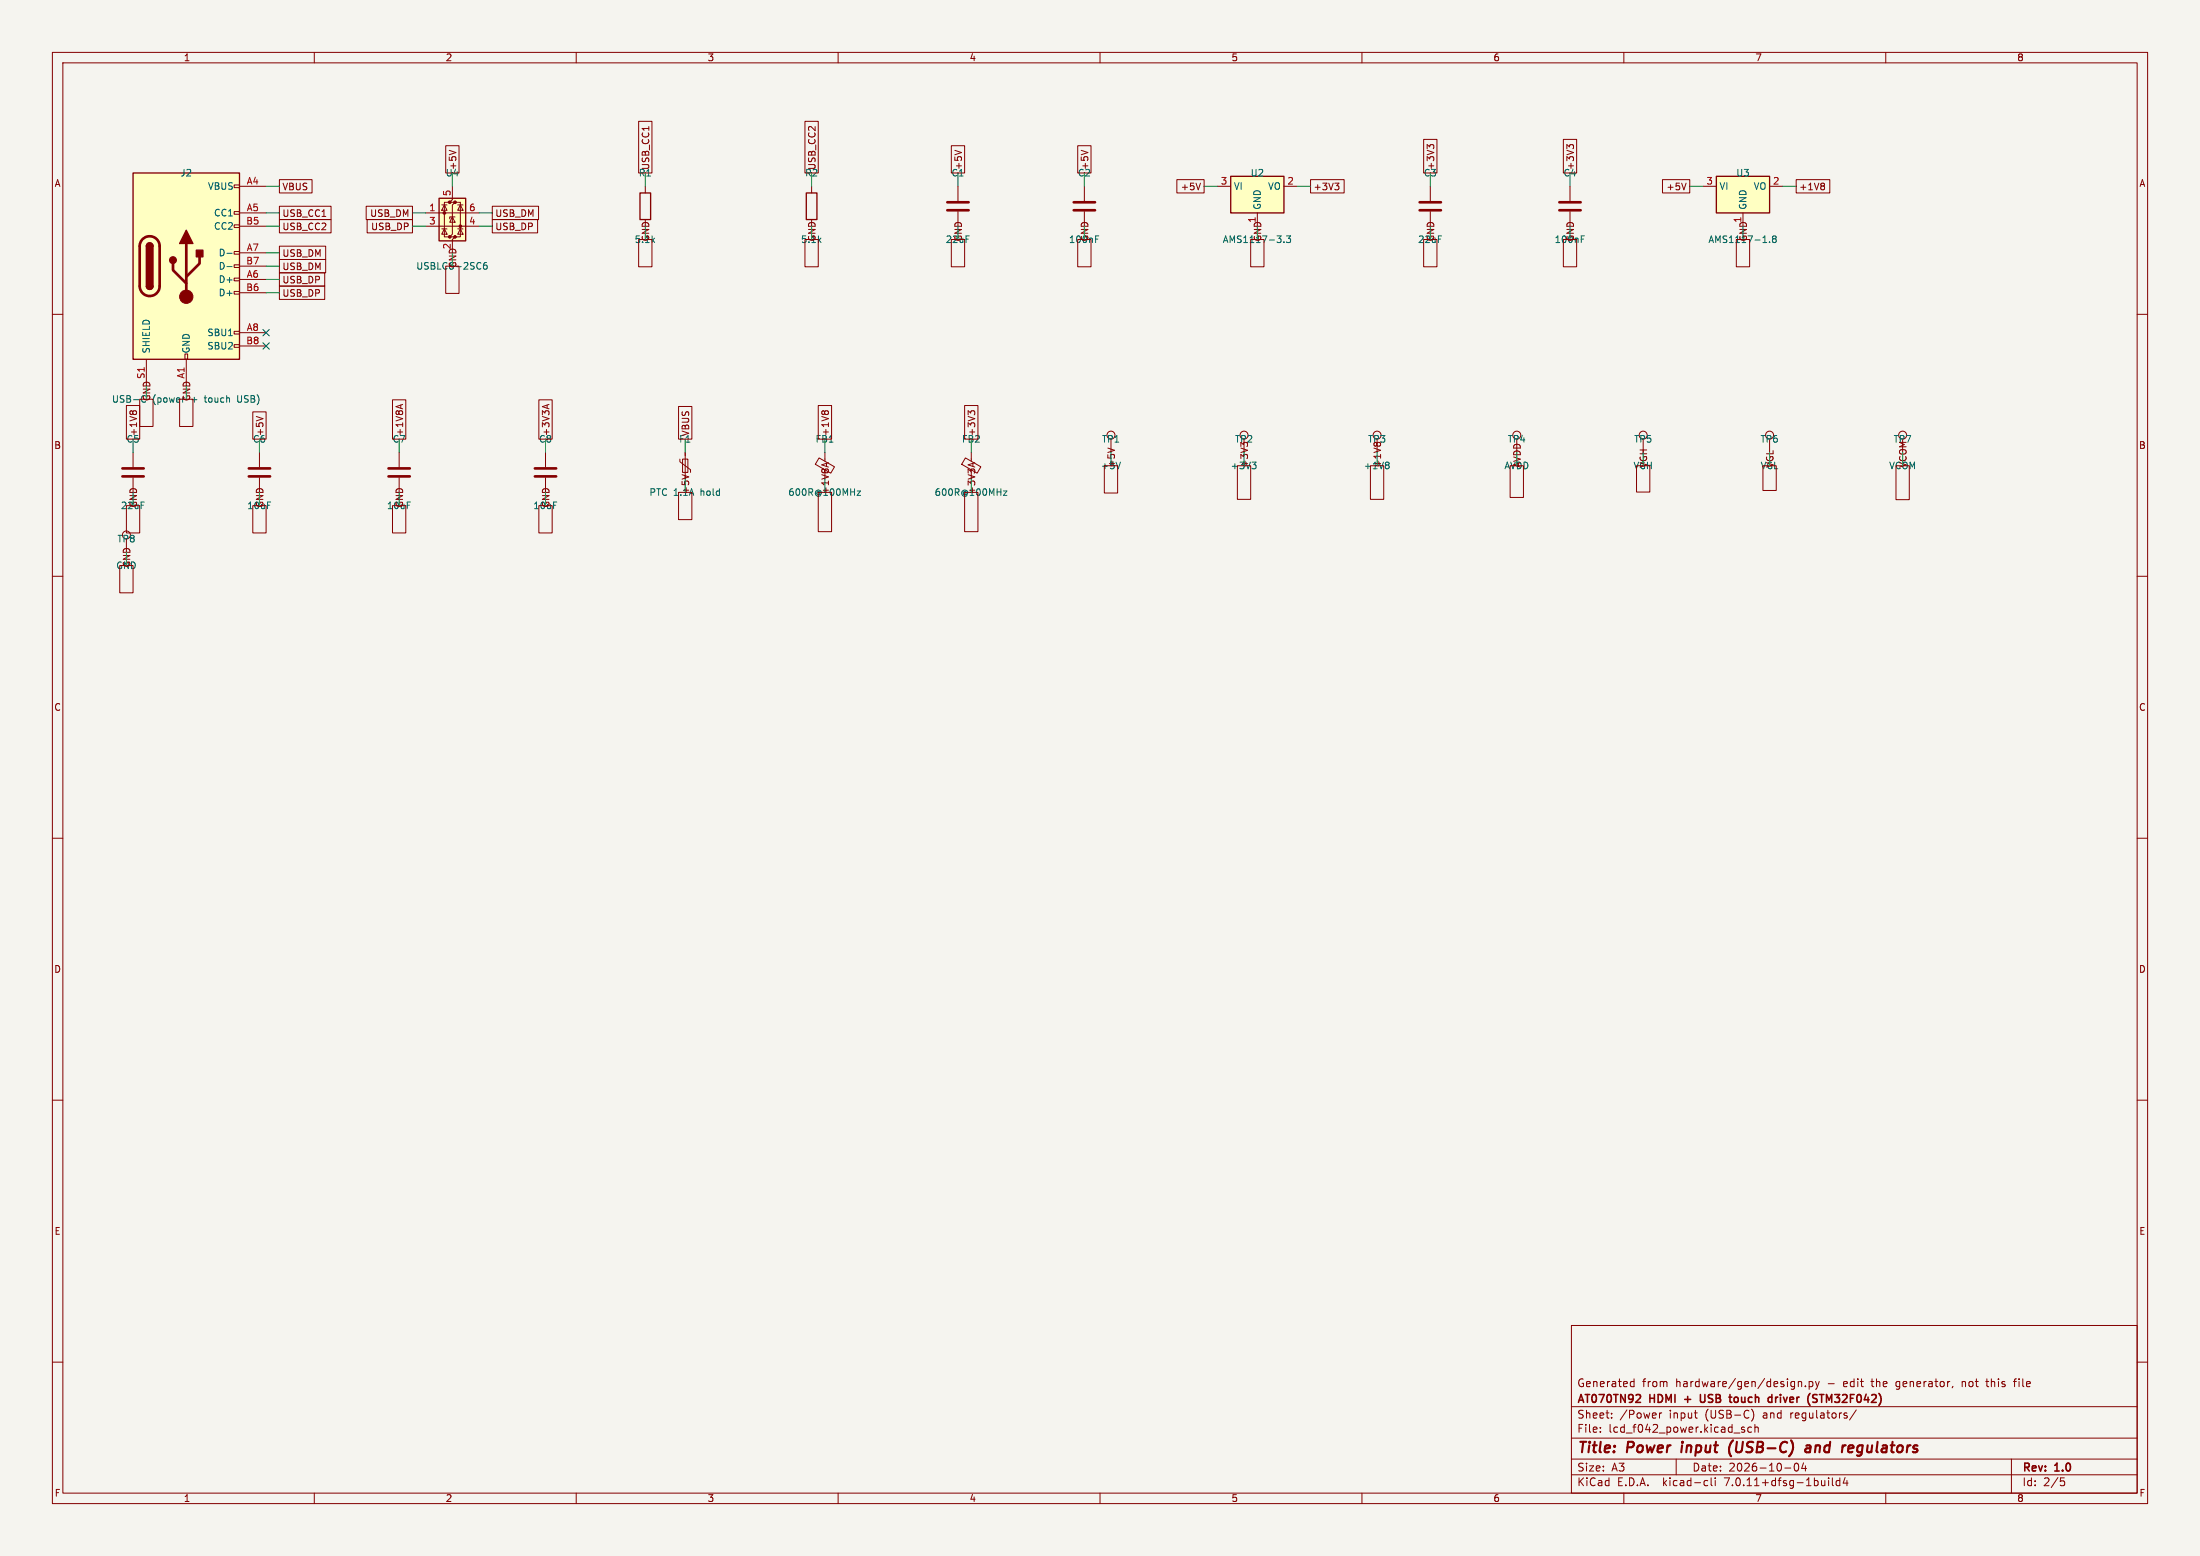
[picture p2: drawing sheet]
<svg xmlns="http://www.w3.org/2000/svg" width="420mm" height="297mm" viewBox="0 0 420 297" stroke-linecap="round" stroke-linejoin="round" font-family="sans-serif">
<path d="M0 0h420v297h-420z" fill="#f5f4ef" stroke="#f5f4ef" stroke-width=".19"/>
<g fill="none" stroke="#840000" stroke-width=".19">
<path d="M10 10h400v277h-400zM12 12h396v273h-396zM60 10v2M110 10v2M160 10v2M210 10v2M260 10v2M310 10v2M360 10v2M44.7 35.3h1v.5h-1zM45.7 35.6h5.1M53.3 34.3h6.3v2.5h-6.3z"/>
<path d="M53.3 39.4h9.9v2.5h-9.9zM69.9 39.4h8.8v2.5h-8.8zM84.3 39.1h1M84.8 39.1l.5 1h-1zM85.1 27.8h2.5v5.2h-2.5zM85.8 28.7l1.2 .4M85.9 38.6h-1.1v6.6h1.1M86.4 35.6v2.5l-.5 .5h1l-.5 .5v5.6l-.5 .5h1l-.5 .5v2.6M86.9 38.6h1v6.6h-1M87.4 39.1h1M87.9 39.1l.5 1h-1zM94 39.4h8.8v2.5h-8.8z"/>
<path d="M121.9 23.2h2.6v9.8h-2.6zM123.2 35.6v1.2M153.7 23.2h2.5v9.8h-2.5zM154.9 35.6v1.2M181.6 27.8h2.6v5.2h-2.6zM182.3 28.7l1.3 .4M182.9 35.6v2.8M205.7 27.8h2.6v5.2h-2.6zM206.4 28.7l1.3 .4M207 35.6v2.8M224.7 34.3h5.2v2.5h-5.2zM229.2 35l-.5 1.2"/>
<path d="M232.4 35.6h2.5M245.1 35.6h2.5M250.2 34.3h6.4v2.5h-6.4zM254.8 35h.8l-.4 .4M255.4 35.4l.2 .3v.3l-.2 .2M271.8 26.6h2.5v6.4h-2.5zM272.9 27.8l.3-.2h.3l.2 .2M272.9 28l-.4-.4v.8M273 35.6v2.8M298.4 26.6h2.6v6.4h-2.6zM299.6 28l-.5-.4v.8M299.6 27.8l.2-.2h.3l.3 .2"/>
<path d="M299.7 35.6v2.8M317.4 34.3h5.2v2.5h-5.2zM321.9 35l-.4 1.2M325.1 35.6h2.6M337.8 35.6h2.6M342.9 34.3h6.4v2.5h-6.4zM348.1 35l.2 .2-.2 .3 .2 .2v.3l-.2 .2M10 60h2M44.7 55.6h1v.5h-1zM44.7 53.1h1v.5h-1zM44.7 50.5h1v.6h-1zM44.7 48h1v.5h-1z"/>
<path d="M44.7 42.9h1v.5h-1zM44.7 40.4h1v.5h-1zM45.7 43.2h5.1M45.7 40.6h5.1M45.7 53.3h5.1M45.7 48.3h5.1M45.7 55.9h5.1M45.7 50.8h5.1M53.3 49.5h8.9v2.6h-8.9zM53.3 54.6h8.7v2.6h-8.7zM53.3 47h8.9v2.5h-8.9zM53.3 52.1h8.7v2.5h-8.7z"/>
<path d="M53.3 41.9h9.9v2.6h-9.9zM70.1 41.9h8.6v2.6h-8.6zM81.3 43.2h10.1M81.3 40.6h10.1M84.3 43.7h1M84.8 43.7l.5 1h-1zM85.1 50.8h2.5v5.2h-2.5zM86.4 41.4l.5 1h-1zM86.9 41.4h-1v.4M87.4 43.7h1M87.9 43.7l.5 1h-1zM94 41.9h8.6v2.6h-8.6z"/>
<path d="M121.9 45.7h2.6v5.2h-2.6zM153.7 45.7h2.5v5.2h-2.5zM181.6 45.7h2.6v5.2h-2.6zM182.9 40.4v2.8M205.7 45.7h2.6v5.2h-2.6zM207 40.4v2.8M238.8 45.7h2.5v5.2h-2.5zM240 40.6v2.6M271.8 45.7h2.5v5.2h-2.5zM273 40.4v2.8M298.4 45.7h2.6v5.2h-2.6zM299.7 40.4v2.8"/>
<path d="M331.5 45.7h2.5v5.2h-2.5zM332.7 40.6v2.6M408 60h2M24.1 77.4h2.6v6.4h-2.6zM24.8 78.6l.2-.2 .3 .2 .2-.1 .3-.1 .3 .2M26.7 76.2h2.5v5.2h-2.5zM27.9 68.6v5.1M34.3 76.2h2.5v5.2h-2.5zM35.3 67.6h.5v1h-.5zM35.6 68.6v5.1M44.7 65.8h1v.5h-1zM44.7 63.2h1v.6h-1z"/>
<path d="M45.7 63.5h5.1M45.7 66h5.1M48.3 78.6h2.5v5.2h-2.5zM48.9 79.5l1.3 .4M74.9 76.3h2.6v7.5h-2.6zM76.5 77.3v.6M76.9 77.2l-1.3 .4M102.9 76.3h2.5v7.5h-2.5zM104.4 77.3v.6M104.8 77.2l-1.3 .4M129.5 77.6h2.6v6.2h-2.6zM156.2 77.4h2.6v6.4h-2.6z"/>
<path d="M156.9 78.6l.2-.2 .3 .2 .1-.1 .4-.1 .3 .2M184.1 77.4h2.6v6.4h-2.6zM185.3 78.8l-.5-.4v.8M185.3 78.6l.2-.2h.3l.3 .2M24.1 96.5h2.6v5.2h-2.6zM25.4 86.4v2.8M25.4 91.2v2.8M48.3 96.5h2.5v5.2h-2.5zM49.5 86.4v2.8M49.5 91.2v2.8M74.9 96.5h2.6v5.2h-2.6zM76.2 86.4v2.8"/>
<path d="M76.2 91.2v2.8M102.9 96.5h2.5v5.2h-2.5zM104.1 86.4v2.8M104.1 91.2v2.8M129.5 94h2.6v5.2h-2.6zM129.8 87.6v.5l2 1.6v.5M130.2 90.6l1.3 .4M130.3 87.6h1v2.6h-1zM130.8 86.4v5M156.2 94h2.6v7.5h-2.6zM156.4 87.4l2.9 1.7-.7 1.2-2.9-1.7zM157.5 86.4v1.6"/>
<path d="M157.8 88.4v.6M158.2 88.3l-1.3 .4M184.1 94h2.6v7.5h-2.6zM184.3 87.4l2.9 1.7-.7 1.2-2.9-1.7zM185.4 86.4v1.6M185.7 88.4v.6M186.1 88.3l-1.3 .4M210.8 88.9h2.6v5.2h-2.6zM211.5 85.5l1.3 .4M212.1 83.8v2.6M236.2 88.9h2.6v6.4h-2.6zM237.5 83.8v2.6"/>
<path d="M261.6 88.9h2.6v6.4h-2.6zM262.9 83.8v2.6M288.3 88.9h2.5v6.1h-2.5zM289.6 83.8v2.6M312.4 88.9h2.6v5h-2.6zM313.7 83.8v2.6M336.5 88.9h2.6v4.7h-2.6zM337.8 83.8v2.6M361.9 88.9h2.6v6.5h-2.6zM10 110h2M22.9 108h2.5v5.2h-2.5zM24.1 102.9v2.5"/>
<path d="M408 110h2M10 160h2M408 160h2M10 210h2M408 210h2M10 260h2M300 253h108v32h-108zM408 260h2M300 278.5h108M300 274.5h108M300 268.5h108M305.5 273.2v.2"/>
<path d="M305.5 272.5v.1M307.7 270.5v.2M307.7 269.8v.1M311.4 264.6h.5M311.4 263.8h.5M311.9 263.2v1.5M316.8 269.7v1M317.2 269.7l-.3 .1-.1 .2M320 278.5v3M323.4 269.7h.6M323.9 270.7h.1M333 272.5l-.3-.1-.3 .2 .1 .2 .5 .2v.3h-.6"/>
<path d="M334.4 272.5l-.5-.1-.2 .3 .1 .6h.6M334.4 269a1.73 1.73 0 0 1 0 2.3M335 272.5l.2-.1 .4 .1 .1 .9M335 271.9v1.5M342.7 279.4a.81 .81 0 0 0 .3 1.4l.2-.2 .2-.4-.2-.8M343.3 263.8l.2-.1 .4 .1v.9M343.3 263.7v1M344.3 279.2l-.4 1.1h1M344.7 264.5v.2M344.7 279.8v1M345.4 263.8l.4-.1 .3 .3-.2 .6h-.5M345.4 263.7v1.5"/>
<path d="M346.6 263.7l.3 1M346.9 264.7l-.3 .5M347.3 263.7l-.4 1M354.4 269.1l-1.3 1.9M372.8 264.6l-.1 .3M374.6 263.7v1M374.7 263.8h-.1M379.1 263.7h.6M379.3 263.2v1.3l.2 .2M384 278.5v6.5M384.4 263.7h.5M384.9 263.2l-.3 .2v1.3"/>
<path d="M60 285v2M110 285v2M160 285v2M210 285v2M260 285v2M300 281.5h108M310 285v2M325.6 282.6l.4 .1M326 283.5l-.4 .1M326.7 282.1v1.3l.2 .2M327.4 282.1v.1M327.4 282.6v1"/>
<path d="M340.7 280.2h1.2M349.1 282.1v.1M349.1 282.6v1M349.8 282.1v1.3l.2 .2M351.2 282.7l-.4-.1-.3 .3 .2 .6h.5M351.2 282.1v1.5M352.2 282l-.3 1.1h.9M352.6 282.6v1M360 285v2M393.4 282.1h.7M393.5 282.7h.4l.3 .2-.2 .6-.5 .1"/>
<circle cx="212.1" cy="83.1" r=".76"/>
<circle cx="237.5" cy="83.1" r=".76"/>
<circle cx="262.9" cy="83.1" r=".76"/>
<circle cx="289.6" cy="83.1" r=".76"/>
<circle cx="313.7" cy="83.1" r=".76"/>
<circle cx="337.8" cy="83.1" r=".76"/>
<circle cx="363.2" cy="83.1" r=".76"/>
<circle cx="24.1" cy="102.1" r=".76"/>
</g>
<path d="M321.1 275.9l-.1 1.3M330.9 274.9a2.35 2.35 0 0 0-.4 3.1M344.8 276h.8l-.1 1.2M345.6 276.3l-.6 .1a.4 .4 0 0 0-.4 .4 .4 .4 0 0 0 .3 .4l.6-.1M353.2 275.9l.6 .1v.3l-1 .2M353.6 277.1l-.6 .1" fill="none" stroke="#840000" stroke-width=".4"/>
<path d="M312.9 266.2l.3 .3-.1 .3-.8 .9h.9M324.6 266.2l.1 1.3 .2 .2 .4-.1M331.5 266.7l-.3 .1-.2 .2 .1 .5 .4 .2M339 266.7v1M339.4 266.7l-.3 .1-.1 .2M346.3 266.9l.5 .1 .1 .4-.3 .3h-.3M346.3 266.2l.6 .1M347.3 266.2h.9" fill="none" stroke="#840000" stroke-width=".3"/>
<g fill="none" stroke="#840000" stroke-width=".51">
<path d="M180.8 38.6h4.1M205 38.6h4M271 38.6h4.1M297.7 38.6h4.1M27.2 45.6a1.9 1.9 0 0 1 2.1-.4 1.9 1.9 0 0 1 1.2 1.8v7.6a1.91 1.91 0 0 1-1.9 1.9 1.91 1.91 0 0 1-1.9-1.9v-7.8l.2-.6zM33 50.3v1.3l2.6 2.5M35.6 46.5v10.1M38.1 49v1.3l-2.5 2.5M180.8 40.1h4.1M205 40.1h4M271 40.1h4.1M297.7 40.1h4.1"/>
<path d="M23.4 90.9h4M23.4 89.4h4M47.5 90.9h4.1M47.5 89.4h4.1M74.2 90.9h4M74.2 89.4h4M102.1 90.9h4.1M102.1 89.4h4.1"/>
</g>
<g fill="none" stroke="#006464" stroke-width=".19">
<path d="M43.3 48.4h1M43.3 50.9h1M92.9 50.1l-.4 .1a.85 .85 0 0 0 0 1.2l.5-.1v-.5l-.2-.2-.4 .1-.1 .1M209.2 45.6h.4M209.2 45h.6M245.1 46.2v.1M245.6 45h.8l-.4 .5 .3 .1v.6l-.2 .1-.5-.1M301.9 45.6h.4M301.9 45h.6M337.8 46.2v.1M338.6 45.6l-.2-.3 .2-.3h.2l.3 .3-.3 .3M338.6 45.6l-.2 .2v.4l.2 .1h.2l.3-.2v-.3l-.3-.2"/>
<path d="M338.6 45.6h.2M163.6 93.7h.7l-.7 .9h.7M191.6 93.7h.6l-.6 .9h.6M213.9 88.2l-.4 1.3M239 88.2h.8l-.4 .5M239.5 88.7l.3 .2v.3l-.3 .3M264.9 88.2l.3 .3-.3 .3 .3 .2v.2l-.3 .3"/>
</g>
<g fill="#ffffc2" stroke="#ffffc2" stroke-width=".19">
<path d="M234.9 33.7h10.2v6.9h-10.2z"/>
<path d="M83.8 37.8h5.1v8.2h-5.1z"/>
<path d="M25.4 33h20.3v35.6h-20.3z"/>
<path d="M327.7 33.7h10.1v6.9h-10.1z"/>
</g>
<path d="M25.4 33h20.3v35.6h-20.3zM83.8 37.8h5.1v8.2h-5.1zM122.2 36.8h2v5.1h-2zM153.9 36.8h2.1v5.1h-2.1zM234.9 33.7h10.2v6.9h-10.2zM327.7 33.7h10.1v6.9h-10.1zM27.9 54.6a.64 .64 0 0 0 .7 .6 .64 .64 0 0 0 .6-.6M27.9 47a.64 .64 0 0 1 .7-.6 .64 .64 0 0 1 .6 .6" fill="none" stroke="#840000" stroke-width=".25"/>
<g fill="#840000" stroke="#840000" stroke-width=".19">
<circle cx="84.8" cy="40.6" r=".25"/>
<circle cx="85.9" cy="45.2" r=".25"/>
<circle cx="85.9" cy="38.6" r=".25"/>
<circle cx="86.9" cy="45.2" r=".25"/>
<circle cx="86.9" cy="38.6" r=".25"/>
<circle cx="87.9" cy="43.2" r=".25"/>
<circle cx="35.6" cy="56.6" r="1.27"/>
</g>
<g fill="#840000" stroke="#840000" stroke-width=".25">
<path d="M27.9 54.6h1.3a.64 .64 0 0 1-.6 .6 .64 .64 0 0 1-.7-.6z"/>
<path d="M27.9 47h1.3v7.6h-1.3z"/>
<path d="M28.1 46.5a.64 .64 0 0 1 .7-.1 .64 .64 0 0 1 .4 .6h-1.3z"/>
<path d="M35.6 43.9l1.2 2.6h-2.5z"/>
<path d="M37.5 47.8h1.2v1.2h-1.2z"/>
<circle cx="33" cy="49.7" r=".63"/>
</g>
<g fill="none" stroke="#009600" stroke-width=".19">
<path d="M50.8 35.6h2.5M86.4 33v2.6M123.2 33v2.6M154.9 33v2.6M182.9 33v2.6M207 33v2.6M229.9 35.6h2.5M247.6 35.6h2.6M273 33v2.6M299.7 33v2.6M322.6 35.6h2.5M340.4 35.6h2.5"/>
<path d="M50.8 55.9h2.5M50.8 40.6h2.5M50.8 53.3h2.5M50.8 50.8h2.5M50.8 43.2h2.5M50.8 48.3h2.5M78.7 40.6h2.6M78.7 43.2h2.6M91.4 40.6h2.6M91.4 43.2h2.6M25.4 83.8v2.6M49.5 83.8v2.6"/>
<path d="M76.2 83.8v2.6M104.1 83.8v2.6M130.8 83.8v2.6M157.5 83.8v2.6M185.4 83.8v2.6"/>
</g>
<path d="M50.2 65.4l1.2 1.2M50.2 62.9l1.2 1.2M51.4 65.4l-1.2 1.2M51.4 62.9l-1.2 1.2" fill="none" stroke="#000084" stroke-width=".19"/>
<g font-size="2.8" fill="#840000">
<text x="301" y="277.9">Title:</text>
<text x="310.6" y="277.9">Power</text>
<text x="321.8" y="277.9">input</text>
<text x="331.7" y="277.9">(USB-C)</text>
<text x="347.1" y="277.9">and</text>
<text x="354.9" y="277.9">regulators</text>
</g>
<g font-size="2.1" fill="#840000">
<text x="301" y="268.2">AT070TN92</text>
<text x="301" y="265">Generated</text>
<text x="313.5" y="265">from</text>
<text x="315" y="268.2">HDMI</text>
<text x="319.9" y="265">hardware/gen/design.py</text>
<text x="322.3" y="268.2">+</text>
<text x="325.9" y="268.2">USB</text>
<text x="332.1" y="268.2">touch</text>
<text x="340.1" y="268.2">driver</text>
<text x="348.2" y="268.2">(STM32F042)</text>
<text x="349" y="265">-</text>
<text x="352.2" y="265">edit</text>
<text x="357.7" y="265">the</text>
<text x="362.5" y="265">generator,</text>
<text x="375.2" y="265">not</text>
<text x="380.1" y="265">this</text>
<text x="385.5" y="265">file</text>
<text x="301" y="273.7">File:</text>
<text x="301" y="271">Sheet:</text>
<text x="307.1" y="273.7">lcd_f042_power.kicad_sch</text>
<text x="309.2" y="271">/Power</text>
<text x="318.7" y="271">input</text>
<text x="325.7" y="271">(USB-C)</text>
<text x="336.8" y="271">and</text>
<text x="342.2" y="271">regulators/</text>
<text x="301" y="281.1">Size:</text>
<text x="307.6" y="281.1">A3</text>
<text x="323" y="281.1">Date:</text>
<text x="330" y="281.1">2026-10-04</text>
<text x="386" y="281.3">Rev:</text>
<text x="392.4" y="281.3">1.0</text>
<text x="301" y="283.9">KiCad</text>
<text x="308.7" y="283.9">E.D.A.</text>
<text x="317.6" y="283.9">kicad-cli</text>
<text x="329.5" y="283.9">7.0.11+dfsg-1build4</text>
<text x="386" y="283.9">Id:</text>
<text x="390.1" y="283.9">2/5</text>
</g>
<g font-size="1.8" fill="#840000">
<text x="35" y="11.9">1</text>
<text x="85" y="11.9">2</text>
<text x="135" y="11.9">3</text>
<text x="185" y="11.9">4</text>
<text x="235" y="11.9">5</text>
<text x="285" y="11.9">6</text>
<text x="335" y="11.9">7</text>
<text x="385" y="11.9">8</text>
<text x="10.3" y="35.9">A</text>
<text x="87.3" y="32.5" transform="rotate(-90 87.3 32.5)">+5V</text>
<text x="121.8" y="33.9">R1</text>
<text x="124.1" y="32.5" transform="rotate(-90 124.1 32.5)">USB_CC1</text>
<text x="153.6" y="33.9">R2</text>
<text x="155.9" y="32.5" transform="rotate(-90 155.9 32.5)">USB_CC2</text>
<text x="183.8" y="32.5" transform="rotate(-90 183.8 32.5)">+5V</text>
<text x="208" y="32.5" transform="rotate(-90 208 32.5)">+5V</text>
<text x="274" y="32.5" transform="rotate(-90 274 32.5)">+3V3</text>
<text x="300.7" y="32.5" transform="rotate(-90 300.7 32.5)">+3V3</text>
<text x="408.3" y="35.9">A</text>
<text x="53.8" y="36.5">VBUS</text>
<text x="53.8" y="41.6">USB_CC1</text>
<text x="70.6" y="41.6">USB_DM</text>
<text x="94.5" y="41.6">USB_DM</text>
<text x="225.3" y="36.5">+5V</text>
<text x="250.7" y="36.5">+3V3</text>
<text x="318" y="36.5">+5V</text>
<text x="343.4" y="36.5">+1V8</text>
<text x="53.8" y="44.1">USB_CC2</text>
<text x="70.7" y="44.1">USB_DP</text>
<text x="86.1" y="47.7" transform="rotate(-90 86.1 47.7)">2</text>
<text x="94.5" y="44.1">USB_DP</text>
<text x="121.1" y="46.6">5.1k</text>
<text x="152.8" y="46.6">5.1k</text>
<text x="239.8" y="42.6" transform="rotate(-90 239.8 42.6)">1</text>
<text x="332.5" y="42.6" transform="rotate(-90 332.5 42.6)">1</text>
<text x="53.8" y="51.8">USB_DM</text>
<text x="53.8" y="49.2">USB_DM</text>
<text x="53.8" y="56.8">USB_DP</text>
<text x="53.8" y="54.3">USB_DP</text>
<text x="27.7" y="72.4" transform="rotate(-90 27.7 72.4)">S1</text>
<text x="35.3" y="72.4" transform="rotate(-90 35.3 72.4)">A1</text>
<text x="36.6" y="77.1">+</text>
<text x="26.4" y="83.3" transform="rotate(-90 26.4 83.3)">+1V8</text>
<text x="50.5" y="83.3" transform="rotate(-90 50.5 83.3)">+5V</text>
<text x="77.2" y="83.3" transform="rotate(-90 77.2 83.3)">+1V8A</text>
<text x="105.1" y="83.3" transform="rotate(-90 105.1 83.3)">+3V3A</text>
<text x="131.8" y="83.3" transform="rotate(-90 131.8 83.3)">VBUS</text>
<text x="158.4" y="83.3" transform="rotate(-90 158.4 83.3)">+1V8</text>
<text x="186.4" y="83.3" transform="rotate(-90 186.4 83.3)">+3V3</text>
<text x="10.3" y="85.9">B</text>
<text x="210.1" y="89.8">+5V</text>
<text x="235.7" y="84.7">TP2</text>
<text x="260.2" y="89.8">+1V8</text>
<text x="261.1" y="84.7">TP3</text>
<text x="287.1" y="89.8">AVDD</text>
<text x="287.7" y="84.7">TP4</text>
<text x="336" y="89.8">VGL</text>
<text x="360.5" y="89.8">VCOM</text>
<text x="361.4" y="84.7">TP7</text>
<text x="408.2" y="85.9">B</text>
<text x="47.1" y="97.4">10uF</text>
<text x="73.8" y="97.4">10uF</text>
<text x="101.7" y="97.4">10uF</text>
<text x="10.3" y="135.9">C</text>
<text x="408.2" y="135.9">C</text>
<text x="10.3" y="185.9">D</text>
<text x="408.2" y="185.9">D</text>
<text x="10.3" y="235.9">E</text>
<text x="408.3" y="235.9">E</text>
<text x="10.3" y="285.9">F</text>
<text x="35" y="286.9">1</text>
<text x="85" y="286.9">2</text>
<text x="135" y="286.9">3</text>
<text x="185" y="286.9">4</text>
<text x="235" y="286.9">5</text>
<text x="285" y="286.9">6</text>
<text x="335" y="286.9">7</text>
<text x="385" y="286.9">8</text>
<text x="408.3" y="285.9">F</text>
</g>
<g font-size="1.8" fill="#006464">
<text x="34.4" y="33.9">J2</text>
<text x="85" y="33.9">U4</text>
<text x="181.5" y="33.9">C1</text>
<text x="205.7" y="33.9">C2</text>
<text x="238.7" y="33.9">U2</text>
<text x="271.7" y="33.9">C3</text>
<text x="298.4" y="33.9">C4</text>
<text x="331.4" y="33.9">U3</text>
<text x="39.6" y="36.4">VBUS</text>
<text x="40.8" y="41.5">CC1</text>
<text x="235.5" y="36.4">VI</text>
<text x="240.9" y="40.1" transform="rotate(-90 240.9 40.1)">GND</text>
<text x="242" y="36.4">VO</text>
<text x="328.2" y="36.4">VI</text>
<text x="333.6" y="40.1" transform="rotate(-90 333.6 40.1)">GND</text>
<text x="334.7" y="36.4">VO</text>
<text x="40.8" y="44">CC2</text>
<text x="180.4" y="46.6">22uF</text>
<text x="204" y="46.6">100nF</text>
<text x="233.3" y="46.6">AMS1117-3.3</text>
<text x="270.6" y="46.6">22uF</text>
<text x="296.7" y="46.6">100nF</text>
<text x="326" y="46.6">AMS1117-1.8</text>
<text x="41.7" y="49.1">D-</text>
<text x="41.7" y="51.7">D-</text>
<text x="79.4" y="51.7">USBLC6-2SC6</text>
<text x="41.7" y="54.2">D+</text>
<text x="41.7" y="56.7">D+</text>
<text x="39.5" y="64.4">SBU1</text>
<text x="28.8" y="67.6" transform="rotate(-90 28.8 67.6)">SHIELD</text>
<text x="36.4" y="67.6" transform="rotate(-90 36.4 67.6)">GND</text>
<text x="39.5" y="66.9">SBU2</text>
<text x="21.3" y="77.1">USB-C</text>
<text x="29.1" y="77.1">(power</text>
<text x="39.4" y="77.1">touch</text>
<text x="45.8" y="77.1">USB)</text>
<text x="24.1" y="84.7">C5</text>
<text x="48.2" y="84.7">C6</text>
<text x="74.9" y="84.7">C7</text>
<text x="102.8" y="84.7">C8</text>
<text x="129.6" y="84.7">F1</text>
<text x="155.6" y="84.7">FB1</text>
<text x="183.5" y="84.7">FB2</text>
<text x="210.3" y="84.7">TP1</text>
<text x="234.8" y="89.8">+3V3</text>
<text x="311.7" y="89.8">VGH</text>
<text x="311.9" y="84.7">TP5</text>
<text x="336" y="84.7">TP6</text>
<text x="123.9" y="94.8">PTC 1.1A</text>
<text x="133.8" y="94.8">hold</text>
<text x="150.4" y="94.8">600R@100MHz</text>
<text x="178.3" y="94.8">600R@100MHz</text>
<text x="23" y="97.4">22uF</text>
<text x="22.3" y="103.7">TP8</text>
<text x="22.1" y="108.8">GND</text>
</g>
<g font-size="1.8" fill="#a90000">
<text x="47" y="35.3">A4</text>
<text x="233" y="35.3">3</text>
<text x="245.7" y="35.3">2</text>
<text x="325.7" y="35.3">3</text>
<text x="338.4" y="35.3">2</text>
<text x="47" y="40.4">A5</text>
<text x="81.8" y="40.4">1</text>
<text x="86.1" y="37.5" transform="rotate(-90 86.1 37.5)">5</text>
<text x="89.5" y="40.4">6</text>
<text x="46.9" y="42.9">B5</text>
<text x="81.8" y="42.9">3</text>
<text x="89.5" y="42.9">4</text>
<text x="46.9" y="50.5">B7</text>
<text x="47" y="53.1">A6</text>
<text x="47" y="48">A7</text>
<text x="46.9" y="55.6">B6</text>
<text x="46.9" y="65.8">B8</text>
<text x="47" y="63.2">A8</text>
</g>
<g font-size="1.8" fill="#009600">
<text x="124.1" y="46.2" transform="rotate(-90 124.1 46.2)">GND</text>
<text x="155.9" y="46.2" transform="rotate(-90 155.9 46.2)">GND</text>
<text x="183.8" y="46.2" transform="rotate(-90 183.8 46.2)">GND</text>
<text x="208" y="46.2" transform="rotate(-90 208 46.2)">GND</text>
<text x="241" y="46.2" transform="rotate(-90 241 46.2)">GND</text>
<text x="274" y="46.2" transform="rotate(-90 274 46.2)">GND</text>
<text x="300.7" y="46.2" transform="rotate(-90 300.7 46.2)">GND</text>
<text x="333.7" y="46.2" transform="rotate(-90 333.7 46.2)">GND</text>
<text x="87.3" y="51.3" transform="rotate(-90 87.3 51.3)">GND</text>
<text x="28.9" y="76.7" transform="rotate(-90 28.9 76.7)">GND</text>
<text x="36.5" y="76.7" transform="rotate(-90 36.5 76.7)">GND</text>
<text x="213" y="89.4" transform="rotate(-90 213 89.4)">+5V</text>
<text x="238.4" y="89.4" transform="rotate(-90 238.4 89.4)">+3V3</text>
<text x="263.8" y="89.4" transform="rotate(-90 263.8 89.4)">+1V8</text>
<text x="290.5" y="89.4" transform="rotate(-90 290.5 89.4)">AVDD</text>
<text x="314.6" y="89.4" transform="rotate(-90 314.6 89.4)">VGH</text>
<text x="338.8" y="89.4" transform="rotate(-90 338.8 89.4)">VGL</text>
<text x="364.2" y="89.4" transform="rotate(-90 364.2 89.4)">VCOM</text>
<text x="131.8" y="94.5" transform="rotate(-90 131.8 94.5)">+5V</text>
<text x="158.4" y="94.5" transform="rotate(-90 158.4 94.5)">+1V8A</text>
<text x="186.4" y="94.5" transform="rotate(-90 186.4 94.5)">+3V3A</text>
<text x="26.4" y="97" transform="rotate(-90 26.4 97)">GND</text>
<text x="50.5" y="97" transform="rotate(-90 50.5 97)">GND</text>
<text x="77.2" y="97" transform="rotate(-90 77.2 97)">GND</text>
<text x="105.1" y="97" transform="rotate(-90 105.1 97)">GND</text>
<text x="25.1" y="108.4" transform="rotate(-90 25.1 108.4)">GND</text>
</g>
</svg>
